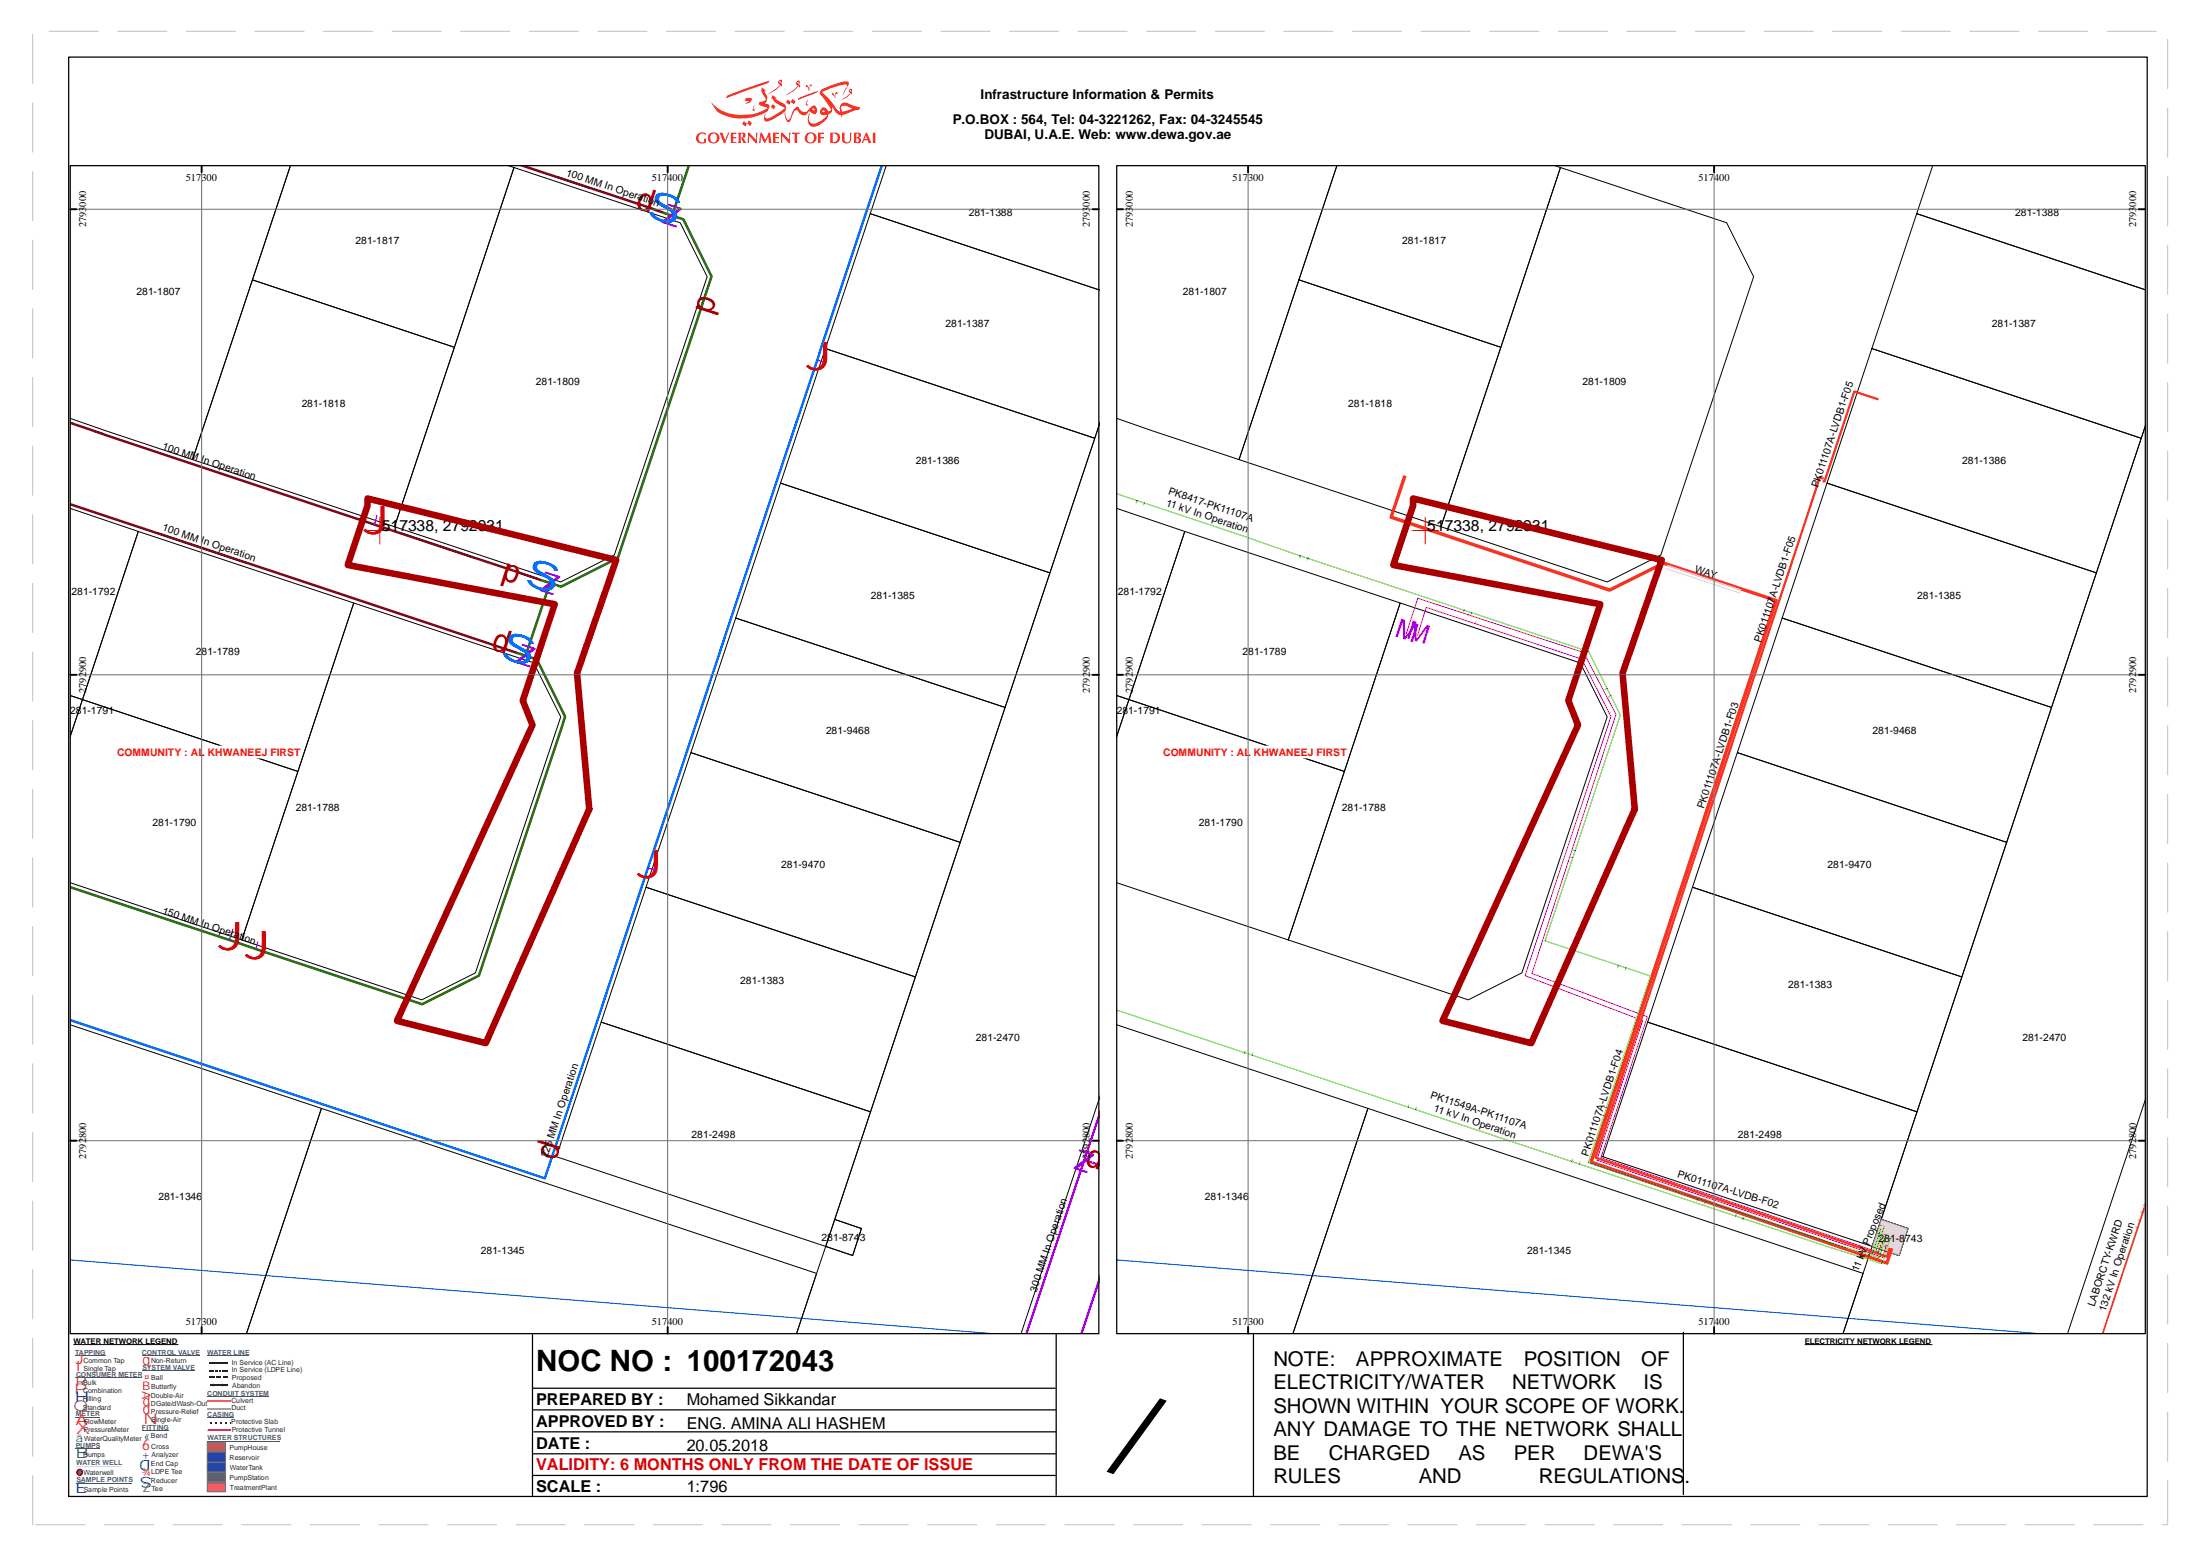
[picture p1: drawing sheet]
<svg xmlns="http://www.w3.org/2000/svg" width="594mm" height="420mm" viewBox="0 0 594 420" stroke-linecap="round" stroke-linejoin="round" font-family="sans-serif">
<path d="M8.8 411.4v-402.9h576.4v402.9h-576.4" fill="none" stroke="#ccc" stroke-width=".34" stroke-dasharray="13.2 5.3"/>
<g fill="#ed1c24">
<path d="M208.5 25.7l1.2 .7-.4 .1 .9 .7a2.86 2.86 0 0 1 2 1.7v.6a1.32 1.32 0 0 1-1 1.1 9.5 9.5 0 0 1-4.4 2.2 1.74 1.74 0 0 1-.1-2.4l.3-.7-.4 1.2a.79 .79 0 0 0 .4 1.1 12.7 12.7 0 0 0 4.6-2.5l.3-.3-.2-.3a4.6 4.6 0 0 1-3.1-2.3h-.3z"/>
<path d="M208.5 28.1l.9 .6-.5 .8-.7-.6z"/>
<path d="M200.8 32.7l.9 .7-.4 .7-.9-.6z"/>
<path d="M202.1 32.5l.9 .6-.5 .9-.7-.6z"/>
<path d="M212.7 26.9l.8 .6-.4 .7-.9-.5z"/>
<path d="M213.9 26.7l.9 .6-.4 .8-.9-.6z"/>
<path d="M192.1 27.6a10 10 0 0 0 9.1 3.4 10.6 10.6 0 0 0 6-1.9l-2.4-1 .3-.6a1.29 1.29 0 0 0 1.7-.7l-1.3-2.3 .2-1 1 .9v.2h-.4l.1 .1a2.12 2.12 0 0 1 0 3.2l.2 .1a.97 .97 0 0 1 1.1 .5 .97 .97 0 0 1-.3 1.2 9.2 9.2 0 0 1-5.4 2.1 11.2 11.2 0 0 1-8.6-2z"/>
<path d="M201.5 26.4a1.59 1.59 0 0 1 1.6 .4 1.78 1.78 0 0 1-2.2 1.1l1.4-.6-1.3-.1z"/>
<path d="M196.4 25.8l11.4-4.1-.4 .7-11.5 4.1z"/>
<path d="M217.8 22.9l.4 .5 .3 .8 .2-1.3 .6 .1-.2 .3-.3-.2-.1 .1-.3 1.4-.4-1.2h-.4z"/>
<path d="M224.6 25a1.05 1.05 0 0 1 .8 1.3l.2-1.2 .3-.3 .3 .2-.1 .4-.4-.1-.3 1.3-.3-.8-.5-.3z"/>
<path d="M218.1 26.9l-.2 1.2 .2 .1 .2-.3-.4 .7a1.24 1.24 0 0 1 .2-1.7z"/>
<path d="M203.8 28.3a.76 .76 0 0 0-.1 1.3l.2-.3-.4 .7a1.37 1.37 0 0 1 .3-1.7z"/>
<path d="M215.5 26.5l5.5-2-.3 .4-5.3 2.1z"/>
<path d="M221.7 24.2a1.11 1.11 0 0 0 .2 1.8l.6 .7a7.8 7.8 0 0 1 1.9 3l-.9 .3a1.43 1.43 0 0 0-1.2-1 1.11 1.11 0 0 0-.9 1.5 1.11 1.11 0 0 0 1.6 .5l.3 .1a4.9 4.9 0 0 1-4.1 2.2 1.8 1.8 0 0 1-.6-2.6l.1-.5-.1 .2a3.1 3.1 0 0 0 .2 3.6 4 4 0 0 0 4.3-1.8l.3-.4a1.02 1.02 0 0 1 .8-1.2 1.78 1.78 0 0 0 .4-1.9 4 4 0 0 0 2.5 2.4l.2 .6 .2-.7 .5-.1a7.1 7.1 0 0 1 3.8-1.2l.5-.7-2.8-.9a1.63 1.63 0 0 0-2.2-.2 1.63 1.63 0 0 0-.4 2.3 3.3 3.3 0 0 1-1.8-1.9l-1.4-1.7-1.8-1.8 1.6-.6a14.2 14.2 0 0 1 5-1.4l.2 .4-.5 .8-.6 1.9 1.4-2.8 .2-.7a1.25 1.25 0 0 0-1.6-.3l-3.4 1zM227.3 28.6a4 4 0 0 1 2.9 .7l-2.8 .9-.4-1.2z"/>
<path d="M212 29.8v.1a3 3 0 0 0 .9 3 2.76 2.76 0 0 0 1.1-2 1.4 1.4 0 0 1 1.2-1.3 1.68 1.68 0 0 0 1.3 1.4 1.68 1.68 0 0 0 1.7-.7l.3-.4 1.4 .9a1.3 1.3 0 0 0 .8-1.2 1.3 1.3 0 0 0-.8-1.1h-.4l-.8 .6a1.64 1.64 0 0 1-2.4 .9l-.8-1.2a2.11 2.11 0 0 0-1.7 1.8 1.97 1.97 0 0 1-1 1.8 2.84 2.84 0 0 1-.8-2.6zM219.2 29.4l.4-.2 .4 .6z"/>
<path d="M210.2 21.9a.71 .71 0 0 0 .4 1l-3.4 2.6 .8-.4a6.6 6.6 0 0 0 2.7-2.1l.4 .4 .1-.5-.2-.3 .2-.9-.5-.2zM210.3 22.1l.4-.1 .1 .5z"/>
<path d="M215.2 21.9l-.2 .2a.6 .6 0 0 0 .4 1l-1.1 1.2-2.3 1.5 .6-.3a7.4 7.4 0 0 0 3-2.3l.3 .5 .2-.6-.4-.3 .2-.8-.3-.3zM215.1 22.3l.5-.1v.5z"/>
<path d="M229.4 24.1l-.2 .5 .4 .4-2.7 2.2 .2-.1a5.6 5.6 0 0 0 2.6-2l.3 .4v-1.3l-.3-.3zM229.4 24.4l.3-.1 .1 .4z"/>
</g>
<path d="M222 30l.4-.2 .5 .5z" fill="#fff"/>
<g fill="#ed1c24">
<path d="M188.4 36.1l1.2-.4a.82 .82 0 0 1 1 .5l-.1 .3a1.17 1.17 0 0 0-1.9 .4 1.17 1.17 0 0 0 1.2 1.6l.3-.1v-1h.6l-.1 .2a.83 .83 0 0 1-.1 .9 .83 .83 0 0 1-1 .2 1.47 1.47 0 0 1-1.5-.9 1.47 1.47 0 0 1 .4-1.7z"/>
<path d="M194.3 35.8h.3a.51 .51 0 0 1 .5 .1 .51 .51 0 0 1 .2 .5l.5 1.4 .3-.7a1.36 1.36 0 0 1 .7-1.3l-1 2.9h-.4z"/>
<path d="M197.3 35.8h1.6v.3h-.3a.46 .46 0 0 0-.6 .1 .46 .46 0 0 0 0 .6v.2h.8v.3a.62 .62 0 0 0-.8 .1 .62 .62 0 0 0 0 .8v.2l.9-.1v.4h-1.6z"/>
<path d="M201.9 35.8h.4l1.8 1.9-.1-1.9h.5l-.1 2.9h-.4l-1.8-2v2h-.3z"/>
<path d="M205.3 35.8l.4 .2 .9 1.7 .4-.7a1.41 1.41 0 0 1 .8-1.2h.2l.3 2.9h-.6l-.3-1.9-.9 1.9-1.1-1.9-.1 1.9h-.4z"/>
<path d="M208.7 35.8l1.6 .1a.39 .39 0 0 1-.2 .3 .39 .39 0 0 1-.5-.1h-.2v.9h.9v.3h-.9v.2a.55 .55 0 0 0 0 .7 .55 .55 0 0 0 .6 .1h.3v.4h-1.6z"/>
<path d="M210.8 35.8h.5l1.8 1.9-.1-1.9h.4l-.1 2.9h-.3l-1.8-2v2h-.4z"/>
<path d="M213.8 35.8h2.2v.3h-.8v2.6h-.6v-2.2a.4 .4 0 0 0-.3-.5 .4 .4 0 0 0-.4 .1z"/>
<path d="M220.9 35.8l1.6 .1a.39 .39 0 0 1-.3 .3 .39 .39 0 0 1-.4-.1h-.3v.9h1v.3a.7 .7 0 0 0-.9 .1 .7 .7 0 0 0-.1 .9v.4h-.6z"/>
<path d="M227.4 35.8h.6v1.4a.84 .84 0 0 0 .8 1.2 .84 .84 0 0 0 .7-1.3v-1.3h.4l-.1 .9a1.44 1.44 0 0 1-1.3 2 1.35 1.35 0 0 1-1.1-1.9z"/>
<path d="M235.7 35.8h.1a.38 .38 0 0 1 .5 .1 .38 .38 0 0 1 0 .4v2.4h-.6z"/>
<path d="M191.2 37.2a1.53 1.53 0 0 1 3 0 1.53 1.53 0 0 1-3 0zM192 36.3l-.2 .8a.91 .91 0 0 0 .5 1.3 .91 .91 0 0 0 1.2-.7v-1a.8 .8 0 0 0-.6-.7 .8 .8 0 0 0-.9 .3z"/>
<path d="M199.3 35.8h.3a1.47 1.47 0 0 1 1.7 .5l-.1 .7-.6 .2 1 1.5h-.8l-.7-1.4v1.4h-.8zM200 36v1.2a.59 .59 0 0 0 .6-.6 .59 .59 0 0 0-.6-.6z"/>
<path d="M217.8 36.1a1.57 1.57 0 0 1 2.2 0 1.57 1.57 0 0 1 0 2.3 1.57 1.57 0 0 1-2.2 0 1.44 1.44 0 0 1 0-2.3zM218.2 36.3a1.26 1.26 0 0 0 .8 2.1 1.31 1.31 0 0 0 .8-1.2 1.31 1.31 0 0 0-.7-1.2z"/>
<path d="M224.2 35.8a2.93 2.93 0 0 1 2.5 .7 1.66 1.66 0 0 1-.4 1.8 1.66 1.66 0 0 1-1.8 .3l-.3 .1zM224.8 36v2.3a1.15 1.15 0 0 0 1.4-1.2 1.15 1.15 0 0 0-1.4-1.1z"/>
<path d="M230.6 35.8h.6a.86 .86 0 0 1 1.3 .8l-.2 .4-.6 .1a.8 .8 0 0 1 .8 1 .8 .8 0 0 1-1.2 .5l-.7 .1zM231.2 36v.5a.32 .32 0 0 0-.1 .4 .32 .32 0 0 0 .4 .1 .52 .52 0 0 0 .4-.6 .52 .52 0 0 0-.7-.4zM231.2 37.3v.5a.39 .39 0 0 0 .3 .6 .39 .39 0 0 0 .3-.6 .48 .48 0 0 0-.6-.5z"/>
<path d="M233.8 35.8h.3l1.1 2.9h-.7a.76 .76 0 0 0-.3-.8 .76 .76 0 0 0-1 0l-.2 .8h-.4zM233.8 36.6l-.4 .9h.8z"/>
</g>
<path d="M18.9 340l250.9 20" fill="none" stroke="#00f" stroke-width=".27"/>
<g fill="none" stroke="#000" stroke-width=".27">
<path d="M137.4 44.7l1.4 .5-16.1 48.5-54.5-18.2 10.2-30.8-26.4 79.3-33.1-11.1M138.8 45.2l44.8 14.9 7.3 14.6-25 75.1-14.5 7.2-44.9-14.9zM239.3 44.7l-4.3 13 61.8 20.5-61.8-20.5-12.1 36.4 72.7 24.2 1.2-3.7-71.4 214.5 7.2 2.4-2.4 7.3-7.3-2.4-7.9 23.6 5.5-16.4-133.7-44.5-20.3 60.9 20.3-60.9-67.9-22.6M68.2 75.5l54.5 18.2-16.2 48.4-54.5-18.1zM222.9 94.1l72.7 24.2-12.1 36.3-72.8-24.2zM18.9 137.2l18.4 6.2-15 45.4-3.4-1.1 3.4 1.1-3.4 10 3.4-10 58.1 19.4-15.1 45.4-46.4-15.4M210.7 130.4l72.8 24.2-12.1 36.3-72.8-24.1zM37.3 143.4l58.2 19.3-15.1 45.5-58.1-19.4zM95.5 162.7l48.6 16.2 7.3 14.5-23 69.1-14.5 7.3-48.6-16.2zM198.6 166.8l72.8 24.1-12.1 36.4-72.8-24.2zM186.5 203.1l72.8 24.2-12.1 36.3-72.8-24.2zM174.4 239.4l72.8 24.2-12.2 36.4-72.7-24.2z"/>
<path d="M162.3 275.8l72.7 24.2-12.1 36.4-72.7-24.3zM296.8 296.4l-21.2 63.6M225.4 329.1l7.2 2.4-2.4 7.3-7.3-2.4z"/>
</g>
<path d="M296.8 345.3l-4.8 14.7" fill="none" stroke="#a900e6" stroke-width=".68" stroke-linecap="butt"/>
<path d="M141.2 44.7l38.1 12.8M18.9 114.1l127.4 42.5M18.9 136l120.9 40.3" fill="none" stroke="#730000" stroke-width=".68" stroke-linecap="butt"/>
<path d="M179.3 57.5l2.1 .7M181.4 58.2l3.1 1 7.6 15.4-4.3 13.1-21 62.9-15.3 7.7-3-1M186 44.7l-4.6 13.5M146.3 156.6l2.2 .7M148.5 157.3l-6.6 19.6M139.8 176.3l2.1 .6M141.9 176.9l3.1 1.1 7.6 15.4-23.3 69.9-15.3 7.7-95.1-31.6" fill="none" stroke="#267300" stroke-width=".68"/>
<path d="M238.1 44.7l-91 273.3-128.2-42.7" fill="none" stroke="#0070ff" stroke-width=".68" stroke-linecap="butt"/>
<path d="M292.7 313.2l-15.6 46.8M292.7 313.2l4.1 1.1M296.8 300.9l-4.1 12.3" fill="none" stroke="#ff00c5" stroke-width=".68" stroke-linecap="butt"/>
<path d="M220.6 97.2l1.7 .5M101.8 139.1l-.7 2.5M174.9 234.3l2.2 .5M62.9 250.7l-1 2.9M69.6 254.1l-.5 2" fill="none" stroke="#a900e6" stroke-width=".34"/>
<path d="M102.5 139.6v7.2M99 143.2h7.1" fill="none" stroke="#ff0505" stroke-width=".27"/>
<path d="M99.2 134.5l67.2 16.6-10.6 30.6 3.3 36.6-27.9 63.2-24-6 36.6-79.9-2.7-6.6 8.7-25.9-55.9-10.6 5.3-16z" fill="none" stroke="#a80000" stroke-width="1.8"/>
<g fill="none" stroke="#fff" stroke-width="1.4">
<path d="M31.9 202.2a.95 .95 0 0 1 1.5 .3l-.4 .1-.1-.3a.65 .65 0 0 0-.8 .5 .65 .65 0 0 0 .5 .8l.4-.4 .4 .1a.97 .97 0 0 1-1.4 .4 .97 .97 0 0 1-.1-1.5zM34.3 202.4l.4-.1a.69 .69 0 0 1 .6 .8 .69 .69 0 0 1-.8 .5l-.4-.7zM36 201.9h.6l.4 1.5 .3-1.5h.6v2h-.3v-1.6l-.5 1.6h-.3l-.4-1.6-.1 1.6h-.3zM38.4 201.9h.5l.5 1.5 .3-1.5h.6v2h-.3v-1.6l-.5 1.6h-.3l-.4-1.6-.1 1.6h-.3zM40.6 201.9h.5v1.5l.1 .1 .3 .1 .3-.2v-1.5h.5v1a.82 .82 0 0 1-.8 1 .82 .82 0 0 1-.9-.9zM42.7 201.9h.5l.7 1.6v-1.6h.4v2h-.5l-.8-1.5v1.5h-.3zM44.7 201.9h.4v2h-.4zM45.4 201.9h1.6v.4h-.6v1.6h-.4v-1.6h-.6zM47.2 201.9h.4l.4 .9 .5-.9h.5l-.7 1.2v.8h-.5v-.8zM50 202.4h.4v.4h-.4zM50 203.5h.4v.4h-.4zM52.2 201.9h.5l.7 2h-.4l-.2-.4h-.7l-.2 .4h-.4z"/>
<path d="M52.5 202.3l.2 .9h-.5zM53.7 201.9h.4v1.7h1v.3h-1.4zM56.1 201.9h.5v.9l.8-.9h.6l-.8 .8 .8 1.2h-.5l-.6-.9-.3 .4v.5h-.5zM58.2 201.9h.4v.8h.8v-.8h.4v2h-.4v-.9h-.8v.9h-.4zM60 201.9h.5l.3 1.6 .3-1.6h.5l.4 1.6 .2-1.6h.5l-.5 2h-.5l-.3-1.6-.4 1.6h-.5zM63.4 201.9h.6l.7 2h-.4l-.2-.4h-.8l-.1 .4h-.5zM63.8 202.3l.2 .9h-.6zM64.9 201.9h.5l.8 1.6v-1.6h.4v2h-.6l-.7-1.5v1.5h-.4zM67 201.9h1.5v.4h-1.1v.4h1v.3h-1v.6h1.1v.3h-1.5zM68.8 201.9h1.6v.4h-1.1v.4h1v.3h-1v.6h1.1v.3h-1.6zM71.5 201.9h.5v1.3l-.3 .7h-.7l-.3-.6h.4l.3 .3 .1-.2zM73.1 201.9h1.3v.4h-.9v.5h.8v.3h-.8v.8h-.4z"/>
<path d="M74.8 201.9h.5v2h-.5zM75.6 201.9a1.58 1.58 0 0 1 1.6 .3l-.1 .6-.3 .2 .7 .9h-.5a.89 .89 0 0 0-1-.8v.8h-.4zM76 202.3h.6l.3 .4-.9 .1zM77.7 202.2a.8 .8 0 0 1 1.4 .3l-.8-.2-.2 .2 .8 .4 .3 .5a.83 .83 0 0 1-.9 .5 .83 .83 0 0 1-.7-.6h.4l.4 .3 .3-.2-.9-.6zM79.4 201.9h1.6v.4h-.6v1.6h-.4v-1.6h-.6z"/>
<circle cx="34.7" cy="202.9" r="1.01"/>
</g>
<path d="M19 44.7h277.7v315.2h-277.7z" fill="none" stroke="#000" stroke-width=".34"/>
<path d="M19 56.5h277.7M54.4 44.7v315.2M180.3 44.7v315.2M19 182.1h277.7M19 307.8h277.7" fill="none" stroke="#6e6e6e" stroke-width=".27"/>
<path d="M19 56.5h1.7M54.4 44.7v1.8M180.3 44.7v1.8M295 56.5h1.7M19 182.1h1.7M295 182.1h1.7M19 307.8h1.7M295 307.8h1.7M54.4 358.1v1.8M180.3 358.1v1.8" fill="none" stroke="#000" stroke-width=".51"/>
<path d="M487.3 362.8h34.4" fill="none" stroke="#000" stroke-width=".27"/>
<path d="M20.3 365.8h8.1M56 376.9h16.5" fill="none" stroke="#495577" stroke-width=".27"/>
<path d="M56 379.9h6.4v.5h-6.4z" fill="#23282b"/>
<path d="M56 380.2h6.4" fill="none" stroke="#ba81a8" stroke-width=".3"/>
<path d="M20.5 371.7h17.8M20.4 382.5h6.5M20.4 390.9h6.6" fill="none" stroke="#495577" stroke-width=".27"/>
<circle cx="21.5" cy="397.3" r=".8" fill="#b73e24"/>
<circle cx="21.5" cy="397.3" r=".8" fill="none" stroke="#23282b" stroke-width=".27"/>
<path d="M38.3 365.8h15.6M38.4 369.9h14.1M20.6 395.7h12.3M38.3 386.1h7.3M56 382.5h7.2" fill="none" stroke="#495577" stroke-width=".27"/>
<path d="M56 383.7h6.4v.5h-6.4z" fill="#23282b"/>
<g fill="#fff">
<path d="M56 383.8h.7v.3h-.7z"/>
<path d="M57.4 383.8h.6v.3h-.6z"/>
<path d="M58.7 383.8h.7v.3h-.7z"/>
<path d="M60 383.8h.7v.3h-.7z"/>
<path d="M61.4 383.8h.6v.3h-.6z"/>
</g>
<path d="M56 388.9h19.7" fill="none" stroke="#495577" stroke-width=".27"/>
<path d="M56 389.2h4.9v2.5h-4.9z" fill-rule="evenodd" fill="#bf7628"/>
<path d="M56 389.2h4.9v2.5h-4.9z" fill="none" stroke="#68757d" stroke-width=".27"/>
<path d="M56 392h4.9v2.6h-4.9z" fill-rule="evenodd" fill="#15458e"/>
<path d="M56 392h4.9v2.6h-4.9z" fill="none" stroke="#68757d" stroke-width=".27"/>
<path d="M56 394.7h4.9v2.5h-4.9z" fill-rule="evenodd" fill="#15458e"/>
<path d="M56 394.7h4.9v2.5h-4.9z" fill="none" stroke="#68757d" stroke-width=".27"/>
<path d="M56 397.4h4.9v2.5h-4.9z" fill-rule="evenodd" fill="#7d317a"/>
<path d="M56 397.4h4.9v2.5h-4.9z" fill="none" stroke="#68757d" stroke-width=".27"/>
<path d="M56 400.1h4.9v2.5h-4.9z" fill-rule="evenodd" fill="#dd6e5c"/>
<path d="M56 400.1h4.9v2.5h-4.9z" fill="none" stroke="#68757d" stroke-width=".27"/>
<path d="M56 365.8h11.2M20.6 400.2h15.1" fill="none" stroke="#495577" stroke-width=".27"/>
<path d="M56.5 367.9h5.1M56.7 373.8h4.8" fill="none" stroke="#24211d" stroke-width=".3"/>
<g fill="#24211d">
<path d="M56.5 371.3h1.6v.4h-1.6z"/>
<path d="M58.4 371.3h1.2v.4h-1.2z"/>
<path d="M60.1 371.3h1.3v.4h-1.3z"/>
<path d="M56.4 369.7h1.3v.4h-1.3z"/>
<path d="M59 369.6h.5v.5h-.5z"/>
<path d="M60 369.7h1.4v.4h-1.4z"/>
<path d="M58 369.7h.6v.4h-.6z"/>
</g>
<path d="M56 377.8h6.3v.5h-6.3z" fill="#23282b"/>
<path d="M56 378.1h6.3" fill="none" stroke="#f19722" stroke-width=".3"/>
<path d="M56 386h6.3" fill="none" stroke="#db415d" stroke-width=".27"/>
<path d="M56.1 385.8h6.2" fill="none" stroke="#db415d" stroke-width=".3"/>
<path d="M19.8 362.8h28.4" fill="none" stroke="#000" stroke-width=".27"/>
<path d="M18.5 15.4h561.2v388.4h-561.2z" fill="none" stroke="#000" stroke-width=".34"/>
<path d="M301.5 340l250.9 20" fill="none" stroke="#00f" stroke-width=".27"/>
<g fill="none" stroke="#000" stroke-width=".27">
<path d="M419.9 44.7l1.4 .5-16.1 48.5-54.5-18.2 10.2-30.8-26.4 79.3-33-11.1M421.3 45.2l44.9 14.9 7.3 14.6-25.1 75.1-14.5 7.2-44.8-14.9zM521.8 44.7l-4.3 13 61.9 20.5-61.9-20.5-12.1 36.4 72.7 24.2 1.3-3.7-71.5 214.5 7.2 2.4-2.3 7.3-7.3-2.4-7.9 23.6 5.4-16.4-133.7-44.5-20.3 60.9 20.3-60.9-67.8-22.6M350.7 75.5l54.5 18.2-16.1 48.4-54.6-18.1zM505.4 94.1l72.7 24.2-12.1 36.3-72.7-24.2zM301.5 137.2l18.4 6.2-15.1 45.4-3.3-1.1 3.3 1.1-3.3 10 3.3-10 58.2 19.4-15.2 45.4-46.3-15.4M493.3 130.4l72.7 24.2-12.1 36.3-72.7-24.1zM319.9 143.4l58.1 19.3-15 45.5-58.2-19.4zM378 162.7l48.7 16.2 7.2 14.5-23 69.1-14.5 7.3-48.6-16.2zM481.2 166.8l72.7 24.1-12.1 36.4-72.7-24.2zM469.1 203.1l72.7 24.2-12.1 36.3-72.7-24.2zM457 239.4l72.7 24.2-12.1 36.4-72.7-24.2z"/>
<path d="M444.9 275.8l72.7 24.2-12.1 36.4-72.8-24.3zM579.4 296.4l-21.2 63.6M507.9 329.1l7.2 2.4-2.3 7.3-7.3-2.4z"/>
</g>
<path d="M507.9 329.1l7.2 2.4-2.3 7.3-7.3-2.4z" fill-rule="evenodd" fill="#e6e600" stroke="#000" stroke-width=".27"/>
<path d="M507.9 329.1l7.2 2.4-2.3 7.3-7.3-2.4z" fill-rule="evenodd" fill="#ffbee8"/>
<path d="M507.9 329.1l7.2 2.4-2.3 7.3-7.3-2.4z" fill="none" stroke="#828282" stroke-width=".27"/>
<path d="M379.7 171.1l3.1-9.7 44.8 14.7 8.7 16.7-22.7 69.9 31.2 11.7-12.6 38 74.9 25.5 .8-2.1M382.7 171.5l2.4-7.6 42 14 7.8 15.5-23.2 69.9 31.8 12.1-12.4 37.7 77.3 26.2 .8-3.1" fill="none" stroke="#e600a9" stroke-width=".27"/>
<path d="M507.2 107.8l-6.5-2.1-8.1 24.3-.5-.1M379.2 128.3l-3.8 11.4 59.2 19.7 14.6-7.3 30.1 10-49.9 151.6 80.1 27.3 1.4-4.1M379.5 128.4l-3.7 11 58.8 19.7 14.6-7.3 30.5 10.2-49.9 151.5 79.6 27.2 1.2-3.8M492.4 129.2l-1.1-.3-60.5 183.5 78.7 26.7 .7-2.3" fill="none" stroke="#fa3411" stroke-width=".59"/>
<path d="M507.8 331.6l-2.2 6.4-.4 .6h-.4M508.8 330.8l-2.2 6.6a.56 .56 0 0 0 .4 .6 .56 .56 0 0 0 .7-.5l1.1-3.4" fill="none" stroke="#4ce600" stroke-width=".34"/>
<path d="M301.5 133.2l34 11.4 13.8 4.8 79.6 26.4 8.6 17.1-20.3 61 28.4 9.5-16.7 50.3 65.2 21.6 13.2 4.1 2.2-6.3M301.5 272.6l192.3 63.9 14.4 4.5 2.3-7.1" fill="none" stroke="#4ce600" stroke-width=".27"/>
<path d="M579.4 324.8l-11.7 35.2" fill="none" stroke="#fa0" stroke-width=".27"/>
<path d="M579.4 325l-11.7 35M579.4 324.4l-11.8 35.6" fill="none" stroke="#fa0" stroke-width=".34"/>
<path d="M449.8 153.4l20.1 6.7M450.1 152.6l20.1 6.6" fill="none" stroke="#f4b3fc" stroke-width=".34"/>
<path d="M384.8 139.6v7.2M381.3 143.2h7.1" fill="none" stroke="#ff0505" stroke-width=".27"/>
<path d="M381.5 134.5l67.2 16.6-10.6 30.6 3.3 36.6-28 63.2-23.9-6 36.6-79.9-2.7-6.6 8.7-25.9-55.9-10.6 5.3-16z" fill="none" stroke="#a80000" stroke-width="1.8"/>
<g fill="none" stroke="#fff" stroke-width="1.4">
<path d="M314.4 202.2a.95 .95 0 0 1 1.5 .3l-.4 .1-.2-.3a.65 .65 0 0 0-.7 .5 .65 .65 0 0 0 .5 .8l.4-.4 .4 .1a.97 .97 0 0 1-1.5 .4 .97 .97 0 0 1 0-1.5zM316.7 202.4l.5-.1a.69 .69 0 0 1 .6 .8 .69 .69 0 0 1-.9 .5l-.3-.7zM318.4 201.9h.6l.5 1.5 .3-1.5h.6v2h-.3v-1.6l-.6 1.6h-.2l-.4-1.6-.1 1.6h-.4zM320.8 201.9h.6l.4 1.5 .4-1.5h.6v2h-.4v-1.6l-.5 1.6h-.2l-.5-1.6v1.6h-.4zM323.1 201.9h.4v1.5l.2 .1 .2 .1 .4-.2v-1.5h.4v1a.82 .82 0 0 1-.7 1 .82 .82 0 0 1-.9-.9zM325.1 201.9h.5l.8 1.6v-1.6h.3v2h-.5l-.7-1.5v1.5h-.4zM327.2 201.9h.4v2h-.4zM327.8 201.9h1.6v.4h-.5v1.6h-.5v-1.6h-.6zM329.6 201.9h.4l.5 .9 .5-.9h.5l-.8 1.2v.8h-.4v-.8zM332.4 202.4h.4v.4h-.4zM332.4 203.5h.4v.4h-.4zM334.6 201.9h.6l.7 2h-.4l-.2-.4h-.8l-.1 .4h-.5z"/>
<path d="M335 202.3l.2 .9h-.6zM336.1 201.9h.5v1.7h1v.3h-1.5zM338.6 201.9h.4v.9l.9-.9h.6l-.9 .8 .9 1.2h-.6l-.5-.9-.4 .4v.5h-.4zM340.6 201.9h.4v.8h.8v-.8h.4v2h-.4v-.9h-.8v.9h-.4zM342.5 201.9h.4l.4 1.6 .3-1.6h.4l.4 1.6 .3-1.6h.4l-.4 2h-.5l-.4-1.6-.4 1.6h-.5zM345.9 201.9h.6l.6 2h-.4l-.1-.4h-.8l-.2 .4h-.4zM346.2 202.3l.3 .9h-.6zM347.4 201.9h.5l.8 1.6v-1.6h.3v2h-.5l-.8-1.5v1.5h-.3zM349.4 201.9h1.6v.4h-1.1v.4h1v.3h-1v.6h1.1v.3h-1.6zM351.3 201.9h1.5v.4h-1.1v.4h1v.3h-1v.6h1.1v.3h-1.5zM354 201.9h.4l-.1 1.6-.1 .4h-.7l-.3-.6h.4l.2 .3 .2-.2zM355.5 201.9h1.4v.4h-.9v.5h.8v.3h-.8v.8h-.5z"/>
<path d="M357.3 201.9h.4v2h-.4zM358.1 201.9a1.58 1.58 0 0 1 1.6 .3l.1 .3-.5 .5 .6 .9h-.5a.89 .89 0 0 0-.9-.8v.8h-.4zM358.5 202.3h.6l.2 .4-.8 .1zM360.2 202.2a.8 .8 0 0 1 1.3 .3l-.7-.2-.3 .2 .9 .4 .2 .5a.83 .83 0 0 1-.8 .5 .83 .83 0 0 1-.8-.6h.4l.5 .3 .3-.2-.9-.6zM361.9 201.9h1.6v.4h-.6v1.6h-.4v-1.6h-.6z"/>
<circle cx="317.2" cy="202.9" r="1.01"/>
</g>
<path d="M301.5 44.7h277.7v315.2h-277.7zM285.2 359.9v43.6M454.5 359.5v43.8M143.8 360.1v43.7M143.9 374.6h141M338.4 360.1v43.7M143.9 398.2h141M144 392.3h141M144 380.5h141M144.1 386.4h141" fill="none" stroke="#000" stroke-width=".34"/>
<path d="M301.5 56.5h277.7M337 44.7v315.2M462.8 44.7v315.2M301.5 182.1h277.7M301.5 307.8h277.7" fill="none" stroke="#6e6e6e" stroke-width=".27"/>
<path d="M301.5 56.5h1.7M337 44.7v1.8M462.8 44.7v1.8M577.4 56.5h1.8M301.5 182.1h1.7M577.4 182.1h1.8M301.5 307.8h1.7M577.4 307.8h1.8M337 358.1v1.8M462.8 358.1v1.8" fill="none" stroke="#000" stroke-width=".51"/>
<text font-size="26.9" x="296.8" y="397.2">/</text>
<g font-size="10.6" fill="#0070ff">
<text x="174.3" y="58.4" transform="rotate(18 174.3 58.4)">S</text>
<text x="141.3" y="157.5" transform="rotate(18 141.3 157.5)">S</text>
<text x="134.8" y="177.2" transform="rotate(18 134.8 177.2)">S</text>
</g>
<g font-size="10.6" fill="#e60000">
<text x="217.8" y="99.8">J</text>
<text x="98.2" y="144.2">J</text>
<text x="172" y="236.9">J</text>
<text x="59" y="256.3">JJ</text>
</g>
<g font-size="8.7" fill="#a80000">
<text x="171.4" y="56.1" transform="rotate(18 171.4 56.1)">d</text>
<text x="189.1" y="79.4" transform="rotate(108 189.1 79.4)">d</text>
<text x="140.9" y="153.3" transform="rotate(-162 140.9 153.3)">d</text>
<text x="132.5" y="175.2" transform="rotate(18 132.5 175.2)">d</text>
<text x="150.1" y="313.2" transform="rotate(-72 150.1 313.2)">d</text>
<text x="292.7" y="314.4" transform="rotate(17 292.7 314.4)">d</text>
</g>
<text font-size="8" x="144.8" y="370">NOC NO : 100172043</text>
<g font-size="7.6" fill="#8400a8">
<text x="178.1" y="59.9" transform="rotate(18 178.1 59.9)">Z</text>
<text x="151.8" y="155.6" transform="rotate(-162 151.8 155.6)">Z</text>
<text x="138.6" y="178.6" transform="rotate(18 138.6 178.6)">Z</text>
<text x="296" y="311.6" transform="rotate(-162 296 311.6)">Z</text>
</g>
<g font-size="7.1" fill="#ff00c5">
<text x="376.3" y="171.7" transform="rotate(18 376.3 171.7)">M</text>
<text x="379.5" y="172.3" transform="rotate(17 379.5 172.3)">M</text>
</g>
<g font-size="5.5">
<text x="343.8" y="368.6">NOTE:</text>
<text x="366.1" y="368.6">APPROXIMATE</text>
<text x="411.4" y="368.6">POSITION</text>
<text x="443.1" y="368.6">OF</text>
<text x="343.8" y="374.9">ELECTRICITY/WATER</text>
<text x="408.3" y="374.9">NETWORK</text>
<text x="443.7" y="374.9">IS</text>
<text x="343.8" y="381.2">SHOWN WITHIN YOUR SCOPE OF WORK.</text>
<text x="343.8" y="387.5">ANY DAMAGE TO THE NETWORK SHALL</text>
<text x="343.8" y="393.9">BE</text>
<text x="358.7" y="393.9">CHARGED</text>
<text x="393.8" y="393.9">AS</text>
<text x="408.7" y="393.9">PER</text>
<text x="427.6" y="393.9">DEWA'S</text>
<text x="343.8" y="400.1">RULES</text>
<text x="383" y="400.1">AND</text>
<text x="415.5" y="400.1">REGULATIONS</text>
<text x="454.8" y="400.1">.</text>
</g>
<text font-size="4.8" fill="#de4062" x="20.3" y="387">X</text>
<g font-size="4.4">
<text x="144.8" y="379.1">PREPARED BY :</text>
<text x="185.4" y="379.2">Mohamed Sikkandar</text>
<text x="144.8" y="385">APPROVED BY :</text>
<text x="185.4" y="385.6">ENG. AMINA ALI HASHEM</text>
<text x="144.8" y="391">DATE :</text>
<text x="185.4" y="391.5">20.05.2018</text>
<text x="144.8" y="402.6">SCALE :</text>
<text x="185.4" y="402.6">1:796</text>
</g>
<text font-size="4.4" fill="#e60000" x="144.8" y="396.8">VALIDITY: 6 MONTHS ONLY FROM THE DATE OF ISSUE</text>
<g font-size="4.2">
<text x="103.1" y="143.2">517338, 2792931</text>
<text x="385.4" y="143.2">517338, 2792931</text>
</g>
<g font-size="4" fill="#e54200">
<text x="40.6" y="366.2" transform="rotate(-180 40.6 366.2)">b</text>
<text x="38.4" y="391.4">6</text>
</g>
<text font-size="4" fill="#c34625" x="20.1" y="376.3">P</text>
<text font-size="4" fill="#91354d" x="19.8" y="380.6">Q</text>
<g font-size="4" fill="#005399">
<text x="20.2" y="378.4">H</text>
<text x="20.3" y="402.9">E</text>
</g>
<g font-size="4" fill="#ce401b">
<text x="38.5" y="381.6" transform="rotate(-1 38.5 381.6)">d</text>
<text x="38.6" y="379.4">d</text>
<text x="38.8" y="384.2">N</text>
</g>
<text font-size="4" fill="#e44100" x="20.4" y="384.6">A</text>
<text font-size="4" fill="#0099d8" x="39" y="388.9">«</text>
<text font-size="4" fill="#008046" x="20.4" y="393.5">B</text>
<text font-size="4" fill="#004e95" x="40.6" y="393.9" transform="rotate(-180 40.6 393.9)">D</text>
<text font-size="4" fill="#15458e" x="41.1" y="398.5" transform="rotate(-180 41.1 398.5)">S</text>
<text font-size="3.8" fill="#ce401b" x="38.3" y="371.2" transform="rotate(90 38.3 371.2)">¤</text>
<text font-size="3.7" fill="#e54200" x="20.5" y="370">I</text>
<g font-size="3.6">
<text x="264.8" y="26.7">Infrastructure Information &amp; Permits</text>
<text x="257.2" y="33.3">P.O.BOX : 564, Tel: 04-3221262, Fax: 04-3245545</text>
<text x="265.8" y="37.6">DUBAI, U.A.E. Web: www.dewa.gov.ae</text>
</g>
<text font-size="3.6" fill="#e44100" x="20.4" y="368.1">J</text>
<text font-size="3.6" fill="#91354d" x="20.3" y="374">R</text>
<text font-size="3.4" fill="#3b2578" x="38.2" y="393.8">+</text>
<text font-size="3.3" fill="#7d317a" x="38.5" y="402.7">Z</text>
<g font-size="3.2" fill="#ce401b">
<text x="38.4" y="375.5" transform="rotate(90 38.4 375.5)">A</text>
<text x="38.4" y="375.1">B</text>
</g>
<text font-size="3" fill="#dd4515" x="38.3" y="398.2">¾</text>
<text font-size="2.9" fill="#004e95" x="20.5" y="389.2">ã</text>
<g font-size="2.8">
<text x="152.7" y="47.4" transform="rotate(18 152.7 47.4)">100 MM In Operation</text>
<text x="50.2" y="49">517300</text>
<text x="176" y="49">517400</text>
<text x="332.8" y="49">517300</text>
<text x="458.6" y="49">517400</text>
<text x="23.3" y="55.8" transform="rotate(-90 23.3 55.8)">000</text>
<text x="261.5" y="58.2">281-1388</text>
<text x="294.3" y="55.8" transform="rotate(-90 294.3 55.8)">000</text>
<text x="305.8" y="55.8" transform="rotate(-90 305.8 55.8)">000</text>
<text x="544.1" y="58.2">281-1388</text>
<text x="576.8" y="55.8" transform="rotate(-90 576.8 55.8)">000</text>
<text x="23.3" y="61.4" transform="rotate(-90 23.3 61.4)">2793</text>
<text x="96" y="66">281-1817</text>
<text x="294.3" y="61.4" transform="rotate(-90 294.3 61.4)">2793</text>
<text x="305.8" y="61.4" transform="rotate(-90 305.8 61.4)">2793</text>
<text x="378.6" y="66">281-1817</text>
<text x="576.8" y="61.4" transform="rotate(-90 576.8 61.4)">2793</text>
<text x="36.8" y="79.5">281-1807</text>
<text x="319.4" y="79.5">281-1807</text>
<text x="255.3" y="88.1">281-1387</text>
<text x="537.8" y="88.1">281-1387</text>
<text x="144.7" y="103.8">281-1809</text>
<text x="427.2" y="103.8">281-1809</text>
<text x="81.5" y="109.8">281-1818</text>
<text x="364" y="109.8">281-1818</text>
<text x="43.7" y="121.2" transform="rotate(18 43.7 121.2)">100 MM In Operation</text>
<text x="247.2" y="125.3">281-1386</text>
<text x="529.8" y="125.3">281-1386</text>
<text x="490.9" y="131.8" transform="rotate(-71 490.9 131.8)">PK011107A-LVDB1-F05</text>
<text x="314.6" y="136.5" transform="rotate(18 314.6 136.5)">11 kV In Operation</text>
<text x="315.3" y="133.3" transform="rotate(18 315.3 133.3)">PK8417-PK11107A</text>
<text x="43.7" y="143.2" transform="rotate(18 43.7 143.2)">100 MM In Operation</text>
<text x="457.4" y="154.3" transform="rotate(18 457.4 154.3)">WAY</text>
<text x="19.3" y="160.5">281-1792</text>
<text x="235.1" y="161.6">281-1385</text>
<text x="301.8" y="160.5">281-1792</text>
<text x="517.7" y="161.6">281-1385</text>
<text x="475.5" y="173.5" transform="rotate(-72 475.5 173.5)">PK011107A-LVDB1-F05</text>
<text x="52.9" y="176.8">281-1789</text>
<text x="335.5" y="176.8">281-1789</text>
<text x="23.3" y="181.4" transform="rotate(-90 23.3 181.4)">900</text>
<text x="294.3" y="181.4" transform="rotate(-90 294.3 181.4)">900</text>
<text x="305.8" y="181.4" transform="rotate(-90 305.8 181.4)">900</text>
<text x="576.8" y="181.4" transform="rotate(-90 576.8 181.4)">900</text>
<text x="23.3" y="187" transform="rotate(-90 23.3 187)">2792</text>
<text x="294.3" y="187" transform="rotate(-90 294.3 187)">2792</text>
<text x="305.8" y="187" transform="rotate(-90 305.8 187)">2792</text>
<text x="576.8" y="187" transform="rotate(-90 576.8 187)">2792</text>
<text x="19" y="192.7">281-1791</text>
<text x="301.5" y="192.7">281-1791</text>
<text x="223" y="198">281-9468</text>
<text x="505.6" y="198">281-9468</text>
<text x="79.8" y="218.8">281-1788</text>
<text x="362.3" y="218.8">281-1788</text>
<text x="460" y="218.4" transform="rotate(-72 460 218.4)">PK011107A-LVDB1-F03</text>
<text x="41.1" y="223">281-1790</text>
<text x="323.7" y="223">281-1790</text>
<text x="210.9" y="234.3">281-9470</text>
<text x="493.5" y="234.3">281-9470</text>
<text x="43.7" y="246.5" transform="rotate(18 43.7 246.5)">150 MM In Operation</text>
<text x="199.8" y="265.5">281-1383</text>
<text x="482.8" y="266.5">281-1383</text>
<text x="263.5" y="281">281-2470</text>
<text x="546" y="281">281-2470</text>
<text x="386.1" y="296.2" transform="rotate(18 386.1 296.2)">PK11549A-PK11107A</text>
<text x="386.9" y="299.9" transform="rotate(18 386.9 299.9)">11 kV In Operation</text>
<text x="23.3" y="307.1" transform="rotate(-90 23.3 307.1)">800</text>
<text x="186.7" y="307.1">281-2498</text>
<text x="294.3" y="307.1" transform="rotate(-90 294.3 307.1)">800</text>
<text x="305.8" y="307.1" transform="rotate(-90 305.8 307.1)">800</text>
<text x="469.2" y="307.1">281-2498</text>
<text x="576.8" y="307.1" transform="rotate(-90 576.8 307.1)">800</text>
<text x="23.3" y="312.7" transform="rotate(-90 23.3 312.7)">2792</text>
<text x="147.8" y="312.5" transform="rotate(-71 147.8 312.5)">225 MM In Operation</text>
<text x="294.3" y="312.7" transform="rotate(-90 294.3 312.7)">2792</text>
<text x="305.8" y="312.7" transform="rotate(-90 305.8 312.7)">2792</text>
<text x="428.8" y="312.1" transform="rotate(-72 428.8 312.1)">PK011107A-LVDB1-F04</text>
<text x="452.8" y="317.7" transform="rotate(17 452.8 317.7)">PK011107A-LVDB-F02</text>
<text x="576.8" y="312.7" transform="rotate(-90 576.8 312.7)">2792</text>
<text x="42.8" y="323.9">281-1346</text>
<text x="325.3" y="323.9">281-1346</text>
<text x="221.8" y="334.9">281-8743</text>
<text x="507.2" y="335.2">281-8743</text>
<text x="129.8" y="338.3">281-1345</text>
<text x="412.3" y="338.3">281-1345</text>
<text x="501.7" y="343.4" transform="rotate(-68 501.7 343.4)">11 kV Proposed</text>
<text x="279.8" y="348.8" transform="rotate(-71 279.8 348.8)">300 MM In Operation</text>
<text x="565.5" y="352.7" transform="rotate(-72 565.5 352.7)">LABORCTY-KWRD</text>
<text x="50.2" y="357.5">517300</text>
<text x="176" y="357.5">517400</text>
<text x="332.8" y="357.5">517300</text>
<text x="458.6" y="357.5">517400</text>
<text x="568.4" y="354" transform="rotate(-72 568.4 354)">132 kV In Operation</text>
</g>
<g font-size="2.8" fill="#f00">
<text x="31.6" y="203.9">COMMUNITY : AL</text>
<text x="56" y="203.9">KHWANEEJ FIRST</text>
<text x="314.1" y="203.9">COMMUNITY : AL</text>
<text x="338.5" y="203.9">KHWANEEJ FIRST</text>
</g>
<text font-size="2.4" fill="#fff" x="45.6" y="390.9">d</text>
<g font-size="2.1">
<text x="19.8" y="362.6">WATER NETWORK LEGEND</text>
<text x="487.3" y="362.6">ELECTRICITY NETWORK LEGEND</text>
</g>
<g font-size="1.9" fill="#495577">
<text x="20.3" y="365.7">TAPPING</text>
<text x="38.3" y="365.7">CONTROL VALVE</text>
<text x="55.9" y="365.6">WATER LINE</text>
<text x="20.6" y="371.6">CONSUMER METER</text>
<text x="38.5" y="369.8">SYSTEM VALVE</text>
<text x="56" y="376.7">CONDUIT SYSTEM</text>
<text x="20.5" y="382.2">METER</text>
<text x="55.9" y="382.3">CASING</text>
<text x="38.3" y="385.9">FITTING</text>
<text x="56" y="388.6">WATER STRUCTURES</text>
<text x="20.5" y="390.7">PUMPS</text>
<text x="20.6" y="395.4">WATER WELL</text>
<text x="20.6" y="400">SAMPLE POINTS</text>
</g>
<g font-size="1.9" fill="#23282b">
<text x="22.5" y="367.7">Common Tap</text>
<text x="22.5" y="369.9">Single Tap</text>
<text x="40.8" y="367.8">Non-Return</text>
<text x="62.6" y="370.3">In Service (LDPE Line)</text>
<text x="62.6" y="368.2">In Service (AC Line)</text>
<text x="22.4" y="376">Combination</text>
<text x="22.4" y="373.8">Bulk</text>
<text x="40.8" y="377.3">Double-Air</text>
<text x="40.8" y="374.8">Butterfly</text>
<text x="40.9" y="372.4">Ball</text>
<text x="62.6" y="372.3">Proposed</text>
<text x="62.7" y="374.5">Abandon</text>
<text x="22.4" y="378.2">Filling</text>
<text x="22.4" y="380.4">Standard</text>
<text x="40.8" y="381.5">Pressure-Relief</text>
<text x="40.8" y="379.3">DGate/dWash-Out</text>
<text x="40.8" y="383.8">Single-Air</text>
<text x="62.5" y="378.7">Culvert</text>
<text x="62.5" y="380.5">Duct</text>
<text x="22.6" y="386.5">PressureMeter</text>
<text x="22.7" y="384.3">FlowMeter</text>
<text x="22.7" y="388.8">WaterQualityMeter</text>
<text x="40.8" y="388.1">Bend</text>
<text x="62.4" y="384.3">Protective Slab</text>
<text x="62.6" y="386.4">Protective Tunnel</text>
<text x="22.5" y="393.2">Pumps</text>
<text x="40.8" y="395.6">End Cap</text>
<text x="40.8" y="391">Cross</text>
<text x="40.9" y="393.3">Analyzer</text>
<text x="61.9" y="391.3">PumpHouse</text>
<text x="62" y="394">Reservoir</text>
<text x="22.6" y="398.1">Waterwell</text>
<text x="40.8" y="400.1">Reducer</text>
<text x="40.8" y="397.9">LDPE Tee</text>
<text x="61.9" y="399.4">PumpStation</text>
<text x="62.1" y="396.7">WaterTank</text>
<text x="22.6" y="402.5">Sample Points</text>
<text x="40.9" y="402.4">Tee</text>
<text x="62.1" y="402.1">TreatmentPlant</text>
</g>
<g font-size="1.3">
<text x="217.1" y="110.4" transform="rotate(11 217.1 110.4)">!</text>
<text x="306.6" y="135.7" transform="rotate(18 306.6 135.7)">!</text>
<text x="308.6" y="136.4" transform="rotate(18 308.6 136.4)">!</text>
<text x="50.4" y="143.1" transform="rotate(-180 50.4 143.1)">!</text>
<text x="52.5" y="143.1" transform="rotate(-180 52.5 143.1)">!</text>
<text x="350.7" y="150.6" transform="rotate(18 350.7 150.6)">!</text>
<text x="352.7" y="151.2" transform="rotate(18 352.7 151.2)">!</text>
<text x="394.9" y="165.3" transform="rotate(18 394.9 165.3)">!</text>
<text x="396.9" y="166" transform="rotate(18 396.9 166)">!</text>
<text x="433.2" y="186" transform="rotate(63 433.2 186)">!</text>
<text x="434.2" y="187.9" transform="rotate(63 434.2 187.9)">!</text>
<text x="424" y="231.1" transform="rotate(108 424 231.1)">!</text>
<text x="424.7" y="229.2" transform="rotate(108 424.7 229.2)">!</text>
<text x="250.1" y="254.7" transform="rotate(-162 250.1 254.7)">!</text>
<text x="436.5" y="261.1" transform="rotate(18 436.5 261.1)">!</text>
<text x="438.6" y="261.8" transform="rotate(18 438.6 261.8)">!</text>
<text x="336.5" y="283.5" transform="rotate(-162 336.5 283.5)">!</text>
<text x="338.5" y="284.2" transform="rotate(-162 338.5 284.2)">!</text>
<text x="380.7" y="298.1" transform="rotate(-162 380.7 298.1)">!</text>
<text x="382.7" y="298.8" transform="rotate(-162 382.7 298.8)">!</text>
<text x="433.1" y="298.6" transform="rotate(108 433.1 298.6)">!</text>
<text x="432.5" y="300.6" transform="rotate(108 432.5 300.6)">!</text>
<text x="424.9" y="312.9" transform="rotate(-162 424.9 312.9)">!</text>
<text x="426.9" y="313.6" transform="rotate(-162 426.9 313.6)">!</text>
<text x="458" y="324.1" transform="rotate(18 458 324.1)">!</text>
<text x="460" y="324.8" transform="rotate(18 460 324.8)">!</text>
<text x="469.1" y="327.6" transform="rotate(-162 469.1 327.6)">!</text>
<text x="471.1" y="328.3" transform="rotate(-162 471.1 328.3)">!</text>
<text x="577.3" y="328.9" transform="rotate(108 577.3 328.9)">!</text>
<text x="577.9" y="326.9" transform="rotate(108 577.9 326.9)">!</text>
<text x="578.6" y="324.8" transform="rotate(108 578.6 324.8)">!</text>
<text x="506.7" y="332.4" transform="rotate(108 506.7 332.4)">!</text>
<text x="507.4" y="330.4" transform="rotate(108 507.4 330.4)">!</text>
<text x="507.7" y="334.9" transform="rotate(108 507.7 334.9)">!</text>
<text x="508.4" y="332.9" transform="rotate(108 508.4 332.9)">!</text>
<text x="509.1" y="335.7" transform="rotate(108 509.1 335.7)">!</text>
<text x="509.8" y="333.7" transform="rotate(108 509.8 333.7)">!</text>
<text x="576.6" y="330.9" transform="rotate(108 576.6 330.9)">!</text>
<text x="502.3" y="338.6" transform="rotate(17 502.3 338.6)">!</text>
<text x="504.3" y="339.2" transform="rotate(17 504.3 339.2)">!</text>
</g>
<g font-size="1.3" fill="#e600a9">
<text x="397" y="165.3" transform="rotate(-162 397 165.3)">!</text>
<text x="398.8" y="167.7" transform="rotate(-162 398.8 167.7)">!</text>
<text x="434.7" y="188.3" transform="rotate(-118 434.7 188.3)">!</text>
<text x="435.2" y="192.3" transform="rotate(-117 435.2 192.3)">!</text>
<text x="424.1" y="232.7" transform="rotate(-72 424.1 232.7)">!</text>
<text x="421.2" y="237.1" transform="rotate(-72 421.2 237.1)">!</text>
<text x="427.8" y="267.3" transform="rotate(-159 427.8 267.3)">!</text>
<text x="429.5" y="269.4" transform="rotate(-159 429.5 269.4)">!</text>
<text x="434.5" y="305.4" transform="rotate(-72 434.5 305.4)">!</text>
<text x="436.7" y="301.3" transform="rotate(-72 436.7 301.3)">!</text>
<text x="465.3" y="322.9" transform="rotate(-161 465.3 322.9)">!</text>
<text x="467.6" y="324.7" transform="rotate(-161 467.6 324.7)">!</text>
<text x="507.3" y="335.7" transform="rotate(112 507.3 335.7)">!</text>
<text x="508.6" y="336.1" transform="rotate(106 508.6 336.1)">!</text>
</g>
<g font-size="1.3" fill="#23282b">
<text x="57.4" y="374.3">!</text>
<text x="59.9" y="374.2">!</text>
</g>
</svg>
